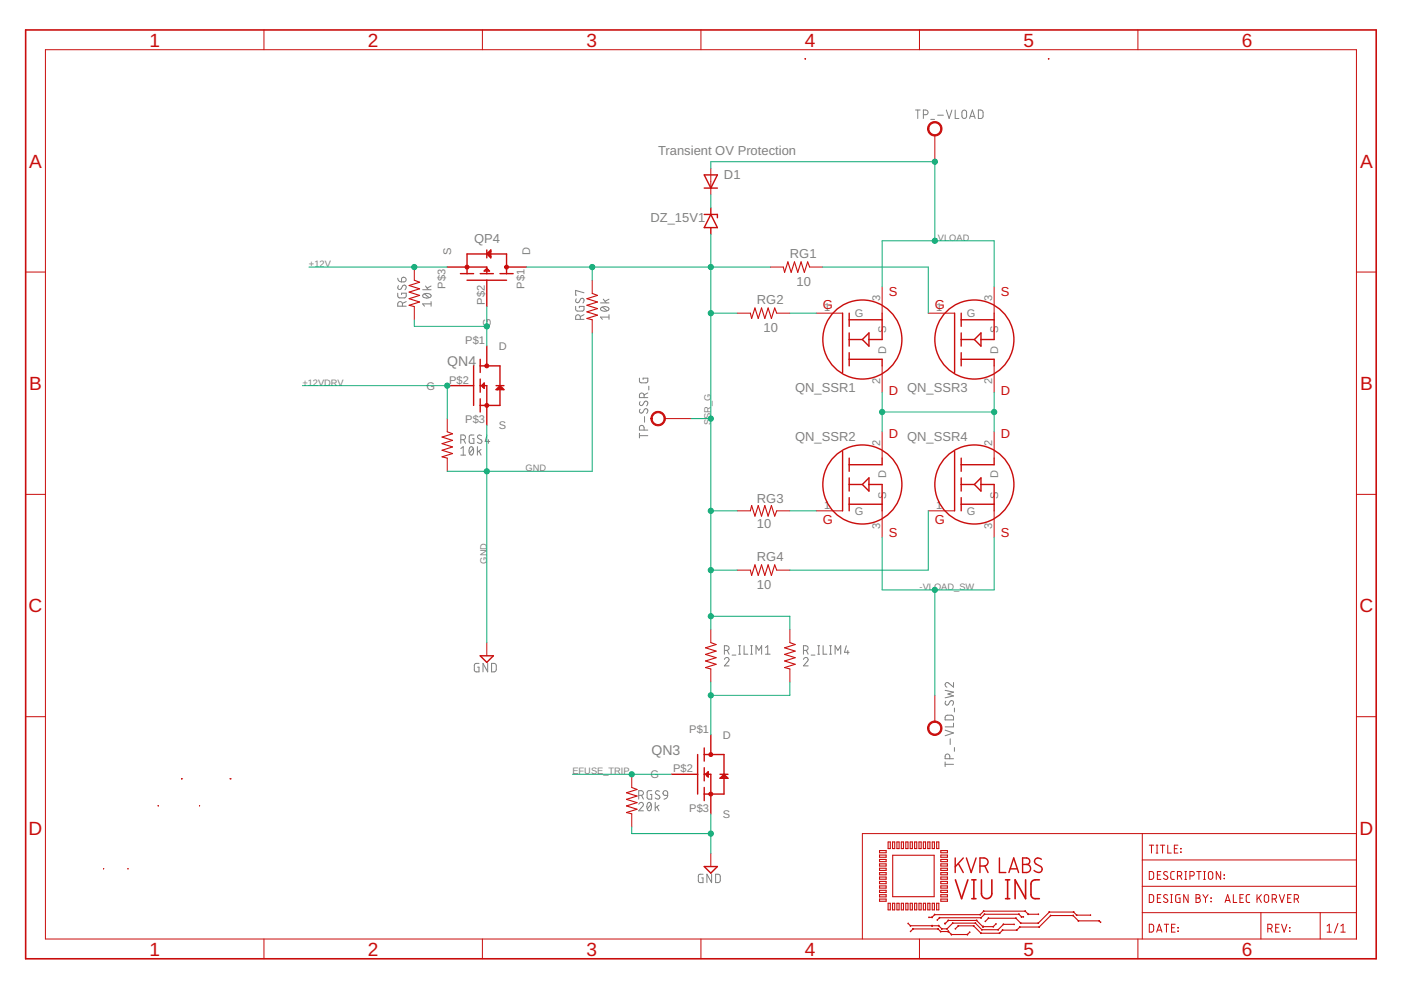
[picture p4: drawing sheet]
<svg xmlns="http://www.w3.org/2000/svg" width="297mm" height="210mm" viewBox="0 0 297 210" stroke-linecap="round" stroke-linejoin="round" font-family="sans-serif">
<g fill="none" stroke="#808080" stroke-width=".21">
<path d="M194.1 23.3h1M194.6 23.3v1.8M195.8 24.3h.5a.5 .5 0 0 0 .5-.5 .5 .5 0 0 0-.5-.5h-.5v1.8M197.3 25.3h.8M198.8 24.4h1.2M200.6 23.3l.6 1.8 .6-1.8M202.5 23.3v1.8h.8M204.1 23.5l.3-.2 .4 .2 .1 1.1a.5 .5 0 0 1-.5 .5 .5 .5 0 0 1-.5-.5zM205.6 25.1l.6-1.8 .6 1.8M205.7 24.7h.9M207.4 23.3l.7 .1 .3 .3v1.1l-.3 .3h-.7zM84.3 59l.2 .5 .6 .3"/>
<path d="M85.2 58.9a.51 .51 0 0 1 .9 .2 .51 .51 0 0 1-.5 .7h-.5zM84.3 62.2v.6l.3 .3h1.3l.2-.2v-.7h-1v.3M84.5 60.6a.45 .45 0 0 0-.1 .6 .45 .45 0 0 0 .6 .1l.4-.7a.46 .46 0 0 1 .7 0 .46 .46 0 0 1-.1 .7l-.1 .1M85.3 64.9v-.5a.5 .5 0 0 0-.5-.5 .5 .5 0 0 0-.5 .5v.5h1.8M86.1 63.9l-.8 .4M89.6 61.4h1.8M89.7 62.4a1.12 1.12 0 0 1 1.7 .3 1.06 1.06 0 0 1-1.8 0zM90 62.3l1 .8M90.2 60.6l.6 .8M91.4 64.4h-1.8l.4 .5M91.4 63.9v1M91.4 60.6l-.8 .5"/>
<path d="M122 65l.1 .7 .2 .2h1.3l.2-.2v-.7h-1v.3M122.2 63.4l-.1 .5 .3 .3 .3-.1 .4-.7a.46 .46 0 0 1 .7 0 .46 .46 0 0 1-.1 .7l-.1 .1M123 67.7v-.5a.5 .5 0 0 0-.5-.5 .5 .5 0 0 0-.5 .5v.5h1.8M123.8 62.1l-1.8-.5v1h.2M123.8 66.7l-.8 .4M127.3 64.2h1.8M127.4 65.2a1.12 1.12 0 0 1 1.7 .3 1.07 1.07 0 0 1-1.8 0zM127.7 65.1l1 .8M127.9 63.4l.6 .8M129.1 67.2h-1.8l.4 .5M129.1 66.7v1M129.1 63.4l-.8 .5"/>
<path d="M97.7 93.2h.5a.5 .5 0 0 0 .5-.5 .5 .5 0 0 0-.5-.5h-.5v1.8M97.7 95.1l.5-.4v1.8M97.7 96.5h1M98.3 93.2l.4 .8M99.7 94.8l.2-.1a1.07 1.07 0 0 1 0 1.8 1.12 1.12 0 0 1-.2-1.7zM100.3 95.1l-.8 1M100.5 92.2h-.8l-.2 .3v1.3l.2 .2h.8v-1h-.3M101.2 94.7v1.8M101.6 95.7l.4 .8M102 95.3l-.8 .6M102.1 92.4l-.6-.2-.3 .4 .1 .3 .7 .4a.45 .45 0 0 1 0 .6 .45 .45 0 0 1-.6 0l-.2-.1M103.3 92.2l-.4 1.4h.9"/>
<path d="M103.5 93.2v.8M135.6 80.2v.7l.2 .2 1.1 .1 .4-.3 .1-.7h-1v.3M135.6 92.4h1.8M135.6 91.9v1M135.7 86.8a.45 .45 0 0 0-.1 .6 .45 .45 0 0 0 .6 .1l.4-.7a.46 .46 0 0 1 .7 0 .46 .46 0 0 1-.1 .7l-.1 .2M135.7 85.2a.45 .45 0 0 0-.1 .6 .45 .45 0 0 0 .6 .1l.4-.7a.45 .45 0 0 1 .7 0 .45 .45 0 0 1-.1 .7l-.1 .1M136.6 91.2v-.5a.5 .5 0 0 0-.5-.5 .5 .5 0 0 0-.5 .5v.5h1.8M136.6 84.3v-.5a.5 .5 0 0 0-.5-.5 .5 .5 0 0 0-.5 .5v.5h1.8M136.7 88.3v1.2M137.4 83.3l-.8 .4M137.6 81.9v.8M153.6 139.8a.49 .49 0 0 1 .7-.4 .49 .49 0 0 1 .1 .8l-.8 1h1"/>
<path d="M153.6 137.9h.5a.5 .5 0 0 0 .5-.5 .5 .5 0 0 0-.5-.5h-.5v1.8M154.2 137.9l.4 .8M155.2 138.9h.8M156.6 136.9h.4M156.6 138.7h.4M156.8 136.9v1.8M157.8 136.9v1.8h.8M159.2 136.9h.3M159.2 138.7h.3M159.3 136.9v1.8M160.3 138.7v-1.8l.6 1 .6-1v1.8M162.3 138.7h1"/>
<path d="M162.3 137.3l.5-.4v1.8M170.3 139.8a.49 .49 0 0 1 .7-.4 .49 .49 0 0 1 .2 .8l-.9 1h1M170.3 137.9h.5a.5 .5 0 0 0 .5-.5 .5 .5 0 0 0-.5-.5h-.5v1.8M170.9 137.9l.4 .8M172 138.9h.8M173.4 136.9h.4M173.4 138.7h.4M173.6 136.9v1.8M174.5 136.9v1.8h.8M175.9 136.9h.4M175.9 138.7h.4M176.1 136.9v1.8"/>
<path d="M177.1 138.7v-1.8l.6 1 .5-1v1.8M179.5 136.9l-.5 1.4h1M179.7 137.9v.8M101.6 140.7h-.6l-.4 .2v1.1l.2 .4 .8 .1v-1h-.3M103.4 140.7v1.8l-1-1.8v1.8M104.2 140.7h.7l.3 .3v1.1l-.3 .3-.7 .1zM200.4 154.8l1.8 .6-1.8 .6M200.4 146.4l1.8 .3-1.2 .5 1.2 .4-1.8 .4M200.5 151.8l.4-.2 .9 .1 .3 .3 .1 .6h-1.8zM200.5 148.7a.45 .45 0 0 0-.1 .6 .45 .45 0 0 0 .6 .1l.4-.7a.45 .45 0 0 1 .7 0 .45 .45 0 0 1 0 .7l-.2 .1M201.5 156.6v1.2M202.2 144.7v1l-1-.8a.48 .48 0 0 0-.8 .1 .48 .48 0 0 0 .4 .7"/>
<path d="M202.2 153.3v.8h-1.8M202.4 150.1v.8M202.4 158.5v.8M135.4 170.5a.49 .49 0 0 1 .7-.4 .49 .49 0 0 1 .2 .8l-.9 1h1M135.4 168.6h.5a.5 .5 0 0 0 .5-.5 .5 .5 0 0 0-.5-.5h-.5v1.8M136 168.6l.4 .8M137.4 170.2l.2-.1a1.07 1.07 0 0 1 0 1.8 1.12 1.12 0 0 1-.2-1.7zM138 170.5l-.8 1M138.2 167.6l-.8 .1-.2 .2v1.1l.2 .4h.8v-1h-.3M138.9 170.1v1.8M139.3 171.1l.4 .8M139.7 170.7l-.8 .6"/>
<path d="M139.8 167.8a.45 .45 0 0 0-.7-.1 .45 .45 0 0 0 0 .7l.6 .3a.45 .45 0 0 1 .1 .7 .45 .45 0 0 1-.7-.1l-.2-.1M140.7 167.8l.3-.2 .5 .2 .1 .8-.9-.1-.1-.3zM141.6 168.6l-.3 .6-.5 .2M200.4 162.1h1.8M200.4 161.5v1M201.4 160.9v-.5a.5 .5 0 0 0-.5-.5 .5 .5 0 0 0-.5 .5v.5h1.8M149.1 185.4h-.8l-.2 .2v1.3l.2 .2h.8v-1h-.3M150.9 185.4v1.7l-1-1.7v1.7M151.7 185.4h.7l.3 .3v1.1l-.3 .3h-.7z"/>
</g>
<g fill="none" stroke="#c90d0c" stroke-width=".3">
<path d="M149.3 37.1h2.8l-1.4 2.8zM149.3 39.9h2.8M94.8 56.6h8.4v1.4M97.6 58h2.8M99 59.4h8.4M99 58v-4.2h8.4v4.2M101.8 58h2.8M102.7 57.5l.5-.6 .6 .6zM102.9 57.2h.6M103.2 53v1.7M103.2 59.4v5.6M103.5 53.6h.3"/>
<path d="M103.5 53.8l.3 .3M103.8 53.6v.5M103.8 54.1l.3 .3M104.1 53v1.7l-.9-.9zM104.1 53.3l-.3 .3M106 58h2.8M107.4 56.6h4.2M149.3 45.5h2.8v.7M150.7 44.1v1.4M150.7 48.3v1.4M150.7 45.5l1.4 2.8h-2.8zM100.4 77.6v8.4"/>
<path d="M101.8 76.2v2.8M101.8 77.6h4.2v8.4h-4.2M103.2 73.4v4.2M178.6 66.4v12.6M180 66.4v2.8M180 70.6v2.8M180 74.8v2.8M180 76.2h7v1.4M180 72h2.8M180 67.8h7M182.8 72l1.4-1.4v2.8zM187 66.4v5.6h-2.8"/>
<path d="M202.4 66.4v12.6M203.8 72h2.8M203.8 67.8h7M203.8 76.2h7v1.4M203.8 66.4v2.8M203.8 70.6v2.8M203.8 74.8v2.8M208 70.6v2.8l-1.4-1.4zM210.8 66.4v5.6h-2.8M94.8 81.8h5.6M101.8 81.8h1.4v8.3M101.8 80.4v2.8"/>
<path d="M101.8 84.6v2.8M102.1 81.8l.6-.6v1.1zM102.7 81.5l-.3 .3v.2M102.7 81.8l-.3 .2M105.2 81.8h1.6M105.7 82.3l-.2 .3M105.7 82.3h.9M105.7 82.3l.3-.3 .3 .3M106 81.8l.8 .8h-1.6zM178.6 95.7v12.6M180 97.1v2.8M187 97.1v1.4h-7"/>
<path d="M202.4 95.7v12.6M203.8 97.1v2.8M210.8 97.1v1.4h-7M180 101.3v2.8M180 105.5v2.8M180 102.7h2.8M180 106.9h7M184.2 102.7h2.8v5.6M184.2 101.3v2.8l-1.4-1.4zM203.8 102.7h2.8M203.8 106.9h7M203.8 101.3v2.8"/>
<path d="M203.8 105.5v2.8M206.6 102.7l1.4-1.4v2.8zM208 102.7h2.8v5.6M101.8 139h2.8l-1.4 1.4zM147.9 160v8.4M149.3 158.6v2.8M149.3 160h4.2v8.4h-4.2M150.7 155.8v4.2M142.3 164.2h5.6M149.3 164.2h1.4v8.4M149.3 162.8v2.8M149.3 167v2.8"/>
<path d="M149.6 164.2l.6-.6v1.1zM150.2 163.9l-.3 .3v.3M150.2 164.2l-.3 .3M152.7 164.2h1.6M152.7 165l.8-.8 .8 .8zM153.2 164.7h.9M153.8 164.7l-.3-.2-.5 .5M149.3 183.7h2.8l-1.4 1.4zM202.5 181.9v3.1M203.2 183.1l1 1.9M204.2 181.9l-1.7 1.9M204.9 181.9l1 3.1 1-3.1"/>
<path d="M207.8 183.6a1.53 1.53 0 0 0 1.5-.3 .86 .86 0 0 0 .1-.9 .86 .86 0 0 0-.8-.5h-.8v3.1M208.8 183.6l.7 1.4M211.9 181.9v3.1h1.4M213.9 185l1-3.1 1.1 3.1M214.2 184.2h1.5M216.8 181.9h.9a.69 .69 0 0 1 .6 .7 .69 .69 0 0 1-.6 .7 .86 .86 0 0 1 .8 .8 .86 .86 0 0 1-.8 .9h-.9zM216.8 183.3h.9M220.8 182.2a.77 .77 0 0 0-1.1-.2 .77 .77 0 0 0-.2 1.1l1.1 .6a.73 .73 0 0 1 .2 1.1 .73 .73 0 0 1-1.1 .1l-.5-.3"/>
<circle cx="182.8" cy="72" r="8.4"/>
<circle cx="206.6" cy="72" r="8.4"/>
<circle cx="182.8" cy="102.7" r="8.4"/>
<circle cx="206.6" cy="102.7" r="8.4"/>
</g>
<g fill="none" stroke="#c90d0c" stroke-width=".21">
<path d="M9.6 10.5h278v188.6h-278zM56 6.3v4.2M102.3 6.3v4.2M148.6 6.3v4.2M194.9 6.3v4.2M241.3 6.3v4.2M150.7 35.7v5.6M198.2 28.7v5.6M5.4 57.7h4.2M87.8 56.6v2.8M125.6 59.4v2.8M163.3 56.6h2.8"/>
<path d="M171.7 56.6h2.8M287.6 57.7h4.2M87.8 65v2.8M125.6 67.8v2.8M156.3 66.4h2.8M164.7 66.4h2.8M173.1 66.4h5.5M187 60.8v5.6M187 77.6v5.6M196.8 66.4h5.6M210.8 60.8v5.6M210.8 77.6v5.6"/>
<path d="M94.8 88.8v2.7M94.8 97.1v2.8M140.9 88.8h5.6M187 91.5v5.6M210.8 91.5v5.6M5.4 104.8h4.2M156.3 108.3h2.8M164.7 108.3h2.8M173.1 108.3h5.5M187 108.3v5.6M196.8 108.3h5.6M210.8 108.3v5.6"/>
<path d="M287.6 104.8h4.2M103.2 136.2v2.8M150.7 133.5v2.7M156.3 120.9h2.8M164.7 120.9h2.8M167.5 133.5v2.7M5.4 152h4.2M150.7 141.8v2.8M167.5 141.8v2.8M198.2 147.4v5.6M287.6 152h4.2M133.9 164.2v2.8"/>
<path d="M133.9 172.6v2.7M242.2 176.7v22.4M243.7 179.2h.9M244.1 179.2v1.7M245.1 179.2h.4M245.3 179.2v1.7M246 179.2h1M246.5 179.2v1.7M247.6 179.2v1.7h.7M249 179.9h.6M249.7 179.2h-.7v1.7h.7M250.3 179.9l.1 .1z"/>
<path d="M287.6 176.7h-104.8v22.4M56 199.1v4.2M102.3 199.1v4.2M148.6 199.1v4.2M150.7 180.9v2.8M194.9 199.1v4.2M241.3 199.1v4.2M242.2 193.5h45.4M242.2 187.9h45.4M242.2 182.3h45.4M243.7 196h.6l.3 .2v1l-.3 .4h-.6zM243.7 189.7h.6l.3 .2v1l-.3 .4h-.6z"/>
<path d="M243.7 184.8h.6l.3 .3v.9l-.3 .4-.6 .1zM245.1 180.9h.4M245.2 197.6l.6-1.6 .6 1.6M245.4 197.2h.8M245.4 190.4h.6M245.4 185.5h.6M246.1 189.7h-.7v1.6h.7M246.1 184.8h-.7v1.7h.7M246.8 196h1M247.3 196v1.6M247.5 189.8a.43 .43 0 0 0-.6-.1 .43 .43 0 0 0 0 .7l.5 .2a.42 .42 0 0 1 .1 .7 .42 .42 0 0 1-.7-.1l-.1-.1M247.5 184.9a.43 .43 0 0 0-.6-.1 .43 .43 0 0 0 0 .7l.5 .3a.42 .42 0 0 1 .1 .6 .42 .42 0 0 1-.7 0l-.1-.2"/>
<path d="M248.2 189.7h.4M248.2 191.3h.4M248.4 189.7v1.6M248.4 196.7h.6M249 184.8h-.5l-.3 .3 .1 1.1 .2 .2 .5 .1M249.2 196h-.8v1.6h.8M249.6 185.7h.5a.47 .47 0 0 0 .5-.4 .47 .47 0 0 0-.5-.5h-.5v1.7M249.7 196.7h.1zM249.7 197.4l.1 .1zM250.2 189.7h-.7l-.2 .2 .1 1.3 .8 .1v-.9h-.3M250.2 185.7l.4 .8M250.3 180.6l.1 .1z"/>
<path d="M251.2 184.8h.4M251.2 186.5h.4M251.4 184.8v1.7M251.9 189.7v1.6l-.9-1.6v1.6M252.3 185.7h.5a.47 .47 0 0 0 .4-.4 .47 .47 0 0 0-.4-.5h-.5v1.7M253.6 189.7h.4a.37 .37 0 0 1 .4 .3 .37 .37 0 0 1-.4 .4 .47 .47 0 0 1 .5 .5 .47 .47 0 0 1-.5 .4h-.4zM253.6 190.4h.4M253.7 184.8h1M254.2 184.8v1.7M255 189.7l.6 .8M255.2 184.8h.4M255.2 186.5h.4"/>
<path d="M255.4 184.8v1.7M255.6 190.5v.8M256.1 189.7l-.5 .8M256.3 184.9l.4-.1 .3 .1 .1 1.1a.47 .47 0 0 1-.4 .5 .47 .47 0 0 1-.5-.5zM256.7 190.4l.1 .1zM256.7 191.1l.1 .1zM258.8 184.8v1.7l-.9-1.7v1.7M259.5 185.5l.1 .1zM259.5 186.2l.1 .1zM259.7 191.3l.6-1.6 .5 1.6M259.9 190.9h.8M261.5 189.7v1.6h.7"/>
<path d="M262.9 190.4h.5M263.6 189.7h-.7v1.6h.7M265 189.7h-.5l-.3 .3v1.1l.3 .2h.5M266.5 189.7v1.6M266.9 190.3l.5 1M267.3 193.5v5.6M267.4 189.7l-.9 1M268.2 189.8l.3-.1 .3 .1 .2 1.1a.47 .47 0 0 1-.5 .4 .47 .47 0 0 1-.4-.4zM268.8 196.9h.5a.47 .47 0 0 0 .4-.5 .47 .47 0 0 0-.4-.4h-.5v1.6M269.4 196.9l.3 .7M269.7 190.6h.5a.47 .47 0 0 0 .5-.5 .47 .47 0 0 0-.5-.4h-.5v1.6M270.3 190.6l.4 .7"/>
<path d="M270.5 196.7h.5M271.2 196h-.7v1.6h.7M271.2 189.7l.6 1.6 .6-1.6M271.7 196l.6 1.6 .5-1.6M273 190.4h.6M273.4 197.4l.1 .1zM273.4 196.7h.1zM273.7 189.7h-.7v1.6h.7M274.4 190.6h.5a.47 .47 0 0 0 .4-.5 .47 .47 0 0 0-.4-.4h-.5v1.6M275 190.6l.3 .7M279.9 193.5v5.6M281.4 197.6h.9"/>
<path d="M281.4 196.3l.4-.3v1.6M283.7 195.8l-.8 2M284.3 197.6h.9M284.3 196.3l.5-.3v1.6"/>
</g>
<g fill="none" stroke="#c90d0c" stroke-width=".23">
<path d="M170.8 12.4v.1M170.8 12.4l-.1 .1M170.8 12.4v.2M222.3 12.4l.1 .1M222.3 12.4v.1M222.3 12.4v.2M87.8 59.4l1.2 .4-2.3 .7 2.3 .7-2.3 .7 2.3 .7-2.3 .7 2.3 .7-2.3 .7 1.1 .3M166.1 56.6l.2 1.1 .7-2.2 .7 2.2 .7-2.2 .7 2.2 .7-2.2 .7 2.2 .7-2.2 .5 1.1M125.6 62.2l1.1 .4-2.3 .7 2.3 .7-2.3 .7 2.3 .7-2.3 .7 2.3 .7-2.3 .7 1.2 .3M159.1 66.4l.3 1.1 .7-2.2 .7 2.2 .7-2.2 .7 2.2 .7-2.2 .7 2.2 .7-2.2 .4 1.1M94.8 91.5l1.1 .5-2.2 .7 2.2 .7-2.2 .7 2.2 .7-2.2 .7 2.2 .7-2.2 .7 1.1 .2M159.1 108.3l.3-1.1 .7 2.2 .7-2.2 .7 2.2 .7-2.2 .7 2.2 .7-2.2 .7 2.2 .4-1.1"/>
<path d="M150.7 136.2l1.1 .5-2.2 .7 2.2 .6-2.2 .7 2.2 .7-2.2 .7 2.2 .7-2.2 .7 1.1 .3M159.1 120.9l.3 1.1 .7-2.2 .7 2.2 .7-2.2 .7 2.2 .7-2.2 .7 2.2 .7-2.2 .4 1.1M167.5 136.2l1.1 .5-2.3 .7 2.3 .6-2.3 .7 2.3 .7-2.3 .7 2.3 .7-2.3 .7 1.2 .3M33.5 170.8h.1M33.5 170.8v.1M38.5 165.1h.1M42.3 170.8v.1M48.8 165.1h.1M133.9 167l1.2 .4-2.3 .7 2.3 .7-2.3 .7 2.3 .7-2.3 .7 2.3 .7-2.3 .7 1.1 .3M188.3 178.5h.5v1.4h-.5zM189.2 178.5h.5v1.4h-.5zM190.2 178.5h.4v1.4h-.4z"/>
<path d="M191.1 178.5h.5v1.4h-.5zM192 178.5h.5v1.4h-.5zM193 178.5h.4v1.4h-.4zM193.9 178.5h.5v1.4h-.5zM194.8 178.5h.5v1.4h-.5zM195.8 178.5h.4v1.4h-.4zM196.7 178.5h.5v1.4h-.5zM197.7 178.5h.4v1.4h-.4zM198.6 178.5h.5v1.4h-.5zM22 184.2h.1M27.1 184.2h.1M186.5 187.8h1.4v.5h-1.4z"/>
<path d="M186.5 180.3h1.4v.5h-1.4zM186.5 181.3h1.4v.5h-1.4zM186.5 182.2h1.4v.5h-1.4zM186.5 183.2h1.4v.4h-1.4zM186.5 184.1h1.4v.5h-1.4zM186.5 185h1.4v.5h-1.4zM186.5 185.9h1.4v.5h-1.4zM186.5 186.9h1.4v.5h-1.4zM186.5 188.8h1.4v.4h-1.4zM186.5 189.7h1.4v.5h-1.4zM186.5 190.6h1.4v.5h-1.4zM188.3 191.5h.5v1.4h-.5z"/>
<path d="M189.2 191.5h.5v1.4h-.5zM189.3 181.3h8.8v8.8h-8.8zM190.2 191.5h.4v1.4h-.4zM191.1 191.5h.5v1.4h-.5zM192 191.5h.5v1.4h-.5zM192.6 195.8l.4 .5h6l.7 .6h1.1l1.2-1.2h4.8l1.4 1.4h3.4l1.1-1.1h2.3M192.6 195.7l-.1 .2M193 191.5h.4v1.4h-.4zM193 197.4l.1 .1M193 196.2v.2M193.1 197.5l.5-.5h5.3l.6 .5h1.6M193.1 196.2l-.1 .1"/>
<path d="M193.5 196.9l.1 .1M193.6 196.9v.1M193.9 191.5h.5v1.4h-.5zM194.8 191.5h.5v1.4h-.5zM195.8 191.5h.4v1.4h-.4zM196.7 191.5h.5v1.4h-.5zM197 194.4v.2M197.5 194.4l.2 .1M197.6 196.2l.1 .1zM197.6 194.4v.2M197.6 196.2v.2M197.6 196.2v.1"/>
<path d="M197.7 191.5h.4v1.4h-.4zM198.1 193.9l.1 .1M198.2 193.8v.2M198.6 191.5h.5v1.4h-.5zM198.7 195l.1 .1M198.9 196.9v.1M198.9 196.9l-.1 .1M199 196.2v.1M199.1 196.2l-.1 .1M199.2 194.5v.1M199.2 194.5v.2M199.5 197.4v.2"/>
<path d="M199.5 187.8h1.4v.5h-1.4zM199.5 182.2h1.4v.5h-1.4zM199.5 180.3h1.4v.5h-1.4zM199.5 181.3h1.4v.5h-1.4zM199.5 183.2h1.4v.4h-1.4zM199.5 184.1h1.4v.5h-1.4zM199.5 185h1.4v.5h-1.4zM199.5 185.9h1.4v.5h-1.4zM199.5 186.9h1.4v.5h-1.4zM199.5 188.8h1.4v.4h-1.4zM199.5 189.7h1.4v.5h-1.4zM199.5 190.6h1.4v.5h-1.4z"/>
<path d="M199.5 197.5l-.1 .1M199.7 196.9v.1M199.7 196.9l-.1 .1M200.3 195.7v.2M200.3 195.8l.8-.6h6l1.3 1.3M200.4 195.7l.1 .2M200.4 195.7v.2M200.7 196.9l.2 .1M200.8 196.9v.1M201 197.5h.1zM201 197.4l.1 .1h-.1zM201 195.1l.1 .1"/>
<path d="M201 197.4l.1 .2v-.2M201 197.5h.1M201.1 195.1v.1M201.1 197.5l.6 .6h3.4l.5-.4M201.7 198.1v.1M201.8 198.1l-.1 .1M202 195.7l.1 .1M202 195.7v.1M202.5 196.9l.1 .1M202.6 196.9l.6-.6h3.2l1.6 1.6h3.9l.7-.7M203.1 196.3h.1M203.2 196.2v.2"/>
<path d="M205 198.1l.1 .1M205.1 198.1v.1M205.5 197.6l.1 .1M206.4 196.2v.2M206.5 196.3h-.1M206.8 195.7v.1M206.8 195.7l-.1 .1M207.1 195.1v.1M207.1 195.1l-.1 .1M207.8 193.9l.1 .1M207.8 193.8v.2M207.9 194.5l.1 .1"/>
<path d="M208 197.8v.1M208 194.5v.2M208 197.8l-.1 .1M208.2 197v.2v-.1M208.4 196.4v.1M208.4 196.4l.1 .1zM208.4 196.4l-.1 .1M208.4 196.5h.1M208.5 196.4l-.1 .1M208.5 193.1l.1 .2M208.6 193.1v.2M208.7 193.8l.1 .1"/>
<path d="M208.7 193.8v.1M208.9 195.3l.1 .1M209.5 194.6l.1 .1M209.6 194.6v.2M210.5 196.4l.2 .1M210.6 196.4v.1M211.1 195.9h.1M211.2 195.9l-.6 .6h-2.2M211.6 197l.1 .2-.1-.1M211.9 197.8l.1 .1M211.9 197.8v.1M212.5 197.1l.1 .2"/>
<path d="M212.6 197.1v.2M212.7 195.9l.1 .1M212.7 195.9v.2M215 195.9v.2M215.3 194.7l.1-.1v.2M215.5 197.1l.1 .2M215.6 197.1v.2M216 193.9l.1-.1-.1 .1M216.2 196.5l.1 .1M216.2 196.5v.1M216.4 195.6v.2M216.5 195.7l-.1 .1"/>
<path d="M216.6 194.3v.2M216.6 194.4l-.1 .1M217 194.3v.2M217 194.4h-.4l-.6-.6h-7.3l-.7 .8h-8.8l-.5 .5M217.4 193.1v.2M217.4 193.1l-.1 .2M218 193.8v.1M218.1 193.8l-.1 .1M220.1 195.7l.1 .1M220.1 193.8v.1M220.1 195.6v.2M220.1 193.8h-2.1l-.6-.6h-8.8l-.8 .7h-9.6l-.6 .6h-.6"/>
<path d="M220.3 196.5l.1 .1M220.3 196.5v.1M222.4 193.3l.1 .1M222.5 193.3v.1M222.8 194.1v.1l-.1-.1M227.5 194.1h.1l-.1 .1 .1-.1M227.6 193.3v.1M227.7 193.3l-.1 .1M228.3 194v.1M228.3 194l-.1 .1M228.6 195.2v.1M228.7 195.2l-.1 .1"/>
<path d="M231.2 194v.1M231.2 194h-2.9l-.7-.6h-5.1l-2.4 2.3h-3.7l-1-1h-5.8l-.7 .6M233 195.2v.1M233 195.2h-4.4l-1.1-1.1h-4.7l-2.5 2.5h-4.1l-.6 .6h-3M233 195.2l.3 .3M233.1 195.2l-.1 .1M233.4 195.5l-.1 .1"/>
</g>
<g fill="#c90d0c" stroke="#c90d0c" stroke-width=".21">
<path d="M150.5 159.6a.42 .42 0 0 1 .6 .2 .42 .42 0 0 1-.3 .6 .42 .42 0 0 1-.5-.4l.4-.1 .1 .2-.5-.1z" fill-rule="evenodd"/>
<path d="M150.3 168.1a.42 .42 0 0 1 .7 0 .42 .42 0 0 1-.2 .7 .42 .42 0 0 1-.5-.4l.4-.2 .1 .2h-.5z" fill-rule="evenodd"/>
<path d="M197 26.3a1.54 1.54 0 0 1 2.5 .2 1.54 1.54 0 0 1-.9 2.3 1.54 1.54 0 0 1-1.9-1.5h.2a1.25 1.25 0 0 1 1.8-1.2 1.25 1.25 0 0 1 .3 2.1 1.25 1.25 0 0 1-2-.6l-.1-.3h-.2z" fill-rule="evenodd"/>
<path d="M138.4 87.7a1.55 1.55 0 0 1 2.4 .3 1.55 1.55 0 0 1-.9 2.3 1.55 1.55 0 0 1-1.9-1.5h.3a1.26 1.26 0 0 1 1.8-1.1 1.26 1.26 0 0 1 .2 2.1 1.26 1.26 0 0 1-2-.8v-.2h-.3z" fill-rule="evenodd"/>
<path d="M197 153.4a1.54 1.54 0 0 1 2.5 .2 1.54 1.54 0 0 1-.9 2.3 1.54 1.54 0 0 1-1.9-1.5h.2a1.26 1.26 0 0 1 1.8-1.2 1.26 1.26 0 0 1 .3 2.1 1.26 1.26 0 0 1-2-.6l-.1-.3h-.2z" fill-rule="evenodd"/>
<path d="M102.8 77.4a.41 .41 0 0 1 .7-.1 .41 .41 0 0 1-.1 .6 .41 .41 0 0 1-.6-.3l.4-.2 .2 .2-.2 .1-.4-.1z" fill-rule="evenodd"/>
<path d="M102.8 85.7a.41 .41 0 0 1 .7-.1 .41 .41 0 0 1-.1 .7 .41 .41 0 0 1-.6-.3l.3-.2 .3 .2-.2 .1-.4-.1z" fill-rule="evenodd"/>
<path d="M107.2 56.3a.42 .42 0 0 1 .6 .2 .42 .42 0 0 1-.3 .5 .42 .42 0 0 1-.5-.4l.4-.1 .1 .2-.5-.1z" fill-rule="evenodd"/>
<path d="M98.8 56.3a.41 .41 0 0 1 .6 .2 .41 .41 0 0 1-.3 .5 .41 .41 0 0 1-.5-.4l.4-.1 .1 .2-.5-.1z" fill-rule="evenodd"/>
</g>
<path d="M5.4 6.3h286.4v197h-286.4zM202.6 186.5l1.3 4 1.3-4M206 190.5h.9M206 186.5h.9M206.5 186.5v4M208.1 186.5v2.9a1.1 1.1 0 0 0 1.1 1.1 1.1 1.1 0 0 0 1.1-1.1v-2.9M213.2 190.5h.9M213.2 186.5h.9M213.6 186.5v4M217.4 186.5v4l-2.2-4v4M220.4 186.5a1.55 1.55 0 0 0-1.7 .5l-.1 2.7 .2 .6a1.59 1.59 0 0 0 1.6 .2" fill="none" stroke="#c90d0c" stroke-width=".34"/>
<g fill="none" stroke="#0dab76" stroke-width=".21">
<path d="M150.7 35.7v-1.4h47.5v16.8M65.5 56.6h29.3M111.6 56.6h51.7M125.6 56.6v2.8M150.7 41.3v2.8M150.7 49.7v83.8M174.5 56.6h22.3v9.8M87.8 67.8v1.4h15.4M103.2 65v8.4M125.6 70.6v29.3h-30.8M150.7 66.4h5.6M167.5 66.4h5.6"/>
<path d="M187 60.8v-9.7h23.8v9.7M64.1 81.8h30.7v7M103.2 90.1v46.1M146.5 88.8h4.2M187 83.2v8.3M187 87.4h23.8M210.8 83.2v8.3M150.7 108.3h5.6M167.5 108.3h5.6M187 113.9v11.2h23.8v-11.2M196.8 108.3v12.6h-29.3M150.7 120.9h5.6"/>
<path d="M150.7 130.7h16.8v2.8M198.2 125.1v22.3M150.7 144.6v11.2M167.5 144.6v2.8h-16.8M121.4 164.2h20.9M133.9 175.3v1.4h16.8M150.7 172.6v8.3"/>
</g>
<g fill="#0dab76" stroke="#0dab76" stroke-width=".21">
<circle cx="150.7" cy="176.7" r=".55"/>
<circle cx="103.2" cy="99.9" r=".55"/>
<circle cx="133.9" cy="164.2" r=".55"/>
<circle cx="94.8" cy="81.8" r=".55"/>
<circle cx="210.8" cy="87.4" r=".55"/>
<circle cx="187" cy="87.4" r=".55"/>
<circle cx="150.7" cy="66.4" r=".55"/>
<circle cx="150.7" cy="108.3" r=".55"/>
<circle cx="150.7" cy="56.6" r=".55"/>
<circle cx="150.7" cy="88.8" r=".55"/>
<circle cx="125.6" cy="56.6" r=".55"/>
<circle cx="150.7" cy="120.9" r=".55"/>
<circle cx="150.7" cy="130.7" r=".55"/>
<circle cx="198.2" cy="51.1" r=".55"/>
<circle cx="198.2" cy="34.3" r=".55"/>
<circle cx="198.2" cy="125.1" r=".55"/>
<circle cx="87.8" cy="56.6" r=".55"/>
<circle cx="103.2" cy="69.2" r=".55"/>
<circle cx="150.7" cy="147.4" r=".55"/>
</g>
<g font-size="4" fill="#c90d0c">
<text x="31.7" y="9.9">1</text>
<text x="78" y="9.9">2</text>
<text x="124.3" y="9.9">3</text>
<text x="170.7" y="9.9">4</text>
<text x="217" y="9.9">5</text>
<text x="263.3" y="9.9">6</text>
<text x="6.2" y="35.5">A</text>
<text x="288.4" y="35.5">A</text>
<text x="6.2" y="82.7">B</text>
<text x="288.4" y="82.7">B</text>
<text x="6.1" y="129.8">C</text>
<text x="288.2" y="129.8">C</text>
<text x="6.1" y="177">D</text>
<text x="288.2" y="177">D</text>
<text x="31.7" y="202.6">1</text>
<text x="78" y="202.6">2</text>
<text x="124.3" y="202.6">3</text>
<text x="170.7" y="202.6">4</text>
<text x="217" y="202.6">5</text>
<text x="263.3" y="202.6">6</text>
</g>
<g font-size="3" fill="#808080">
<text x="94.8" y="77.6">QN4</text>
<text x="138.1" y="160">QN3</text>
</g>
<g font-size="2.8" fill="#808080">
<text x="139.5" y="32.9">Transient OV Protection</text>
<text x="153.5" y="37.9">D1</text>
<text x="137.9" y="47.1">DZ_15V1</text>
<text x="100.5" y="51.6">QP4</text>
<text x="167.5" y="54.6">RG1</text>
<text x="160.5" y="64.4">RG2</text>
<text x="168.9" y="60.5">10</text>
<text x="161.9" y="70.3">10</text>
<text x="168.6" y="83.2">QN_SSR1</text>
<text x="192.3" y="83.2">QN_SSR3</text>
<text x="168.6" y="93.5">QN_SSR2</text>
<text x="192.3" y="93.5">QN_SSR4</text>
<text x="160.5" y="106.7">RG3</text>
<text x="160.5" y="111.9">10</text>
<text x="160.5" y="118.9">RG4</text>
<text x="160.5" y="124.8">10</text>
</g>
<g font-size="2.8" fill="#c90d0c">
<text x="174.5" y="65.6">G</text>
<text x="188.4" y="62.8">S</text>
<text x="198.2" y="65.6">G</text>
<text x="212.2" y="62.8">S</text>
<text x="188.4" y="83.7">D</text>
<text x="212.2" y="83.7">D</text>
<text x="188.4" y="92.9">D</text>
<text x="212.2" y="92.9">D</text>
<text x="174.5" y="111.1">G</text>
<text x="188.4" y="113.9">S</text>
<text x="198.2" y="111.1">G</text>
<text x="212.2" y="113.9">S</text>
</g>
<g font-size="2.3" fill="#808080">
<text x="95.7" y="54.1" transform="rotate(-90 95.7 54.1)">S</text>
<text x="112.4" y="54.1" transform="rotate(-90 112.4 54.1)">D</text>
<text x="94.4" y="61.2" transform="rotate(-90 94.4 61.2)">P$3</text>
<text x="102.8" y="64.6" transform="rotate(-90 102.8 64.6)">P$2</text>
<text x="111.2" y="61.2" transform="rotate(-90 111.2 61.2)">P$1</text>
<text x="186.6" y="63.8" transform="rotate(-90 186.6 63.8)">3</text>
<text x="210.4" y="63.8" transform="rotate(-90 210.4 63.8)">3</text>
<text x="104" y="69.4" transform="rotate(-90 104 69.4)">G</text>
<text x="174.8" y="66">1</text>
<text x="181.2" y="67.2">G</text>
<text x="187.9" y="70.5" transform="rotate(-90 187.9 70.5)">S</text>
<text x="198.5" y="66">1</text>
<text x="205" y="67.2">G</text>
<text x="211.6" y="70.5" transform="rotate(-90 211.6 70.5)">S</text>
<text x="98.7" y="73">P$1</text>
<text x="105.8" y="74.2">D</text>
<text x="187.9" y="75" transform="rotate(-90 187.9 75)">D</text>
<text x="211.6" y="75" transform="rotate(-90 211.6 75)">D</text>
<text x="90.4" y="82.6">G</text>
<text x="95.2" y="81.4">P$2</text>
<text x="186.6" y="81.5" transform="rotate(-90 186.6 81.5)">2</text>
<text x="210.4" y="81.5" transform="rotate(-90 210.4 81.5)">2</text>
<text x="98.7" y="89.8">P$3</text>
<text x="105.8" y="91">S</text>
<text x="186.6" y="94.6" transform="rotate(-90 186.6 94.6)">2</text>
<text x="210.4" y="94.6" transform="rotate(-90 210.4 94.6)">2</text>
<text x="187.9" y="101.4" transform="rotate(-90 187.9 101.4)">D</text>
<text x="211.6" y="101.4" transform="rotate(-90 211.6 101.4)">D</text>
<text x="174.8" y="107.9">1</text>
<text x="187.9" y="105.7" transform="rotate(-90 187.9 105.7)">S</text>
<text x="198.5" y="107.9">1</text>
<text x="211.6" y="105.7" transform="rotate(-90 211.6 105.7)">S</text>
<text x="181.2" y="109.1">G</text>
<text x="186.6" y="112.2" transform="rotate(-90 186.6 112.2)">3</text>
<text x="205" y="109.1">G</text>
<text x="210.4" y="112.2" transform="rotate(-90 210.4 112.2)">3</text>
<text x="146.1" y="155.4">P$1</text>
<text x="153.3" y="156.6">D</text>
<text x="137.9" y="165">G</text>
<text x="142.7" y="163.8">P$2</text>
<text x="146.1" y="172.2">P$3</text>
<text x="153.3" y="173.4">S</text>
</g>
<g font-size="2" fill="#808080">
<text x="198.2" y="51">-VLOAD</text>
<text x="65.5" y="56.6">+12V</text>
<text x="64.1" y="81.8">+12VDRV</text>
<text x="150.7" y="90.2" transform="rotate(-90 150.7 90.2)">SSR_G</text>
<text x="111.4" y="99.9">GND</text>
<text x="103.2" y="119.5" transform="rotate(-90 103.2 119.5)">GND</text>
<text x="195" y="125.1">-VLOAD_SW</text>
<text x="121.4" y="164.2">EFUSE_TRIP</text>
</g>
</svg>
